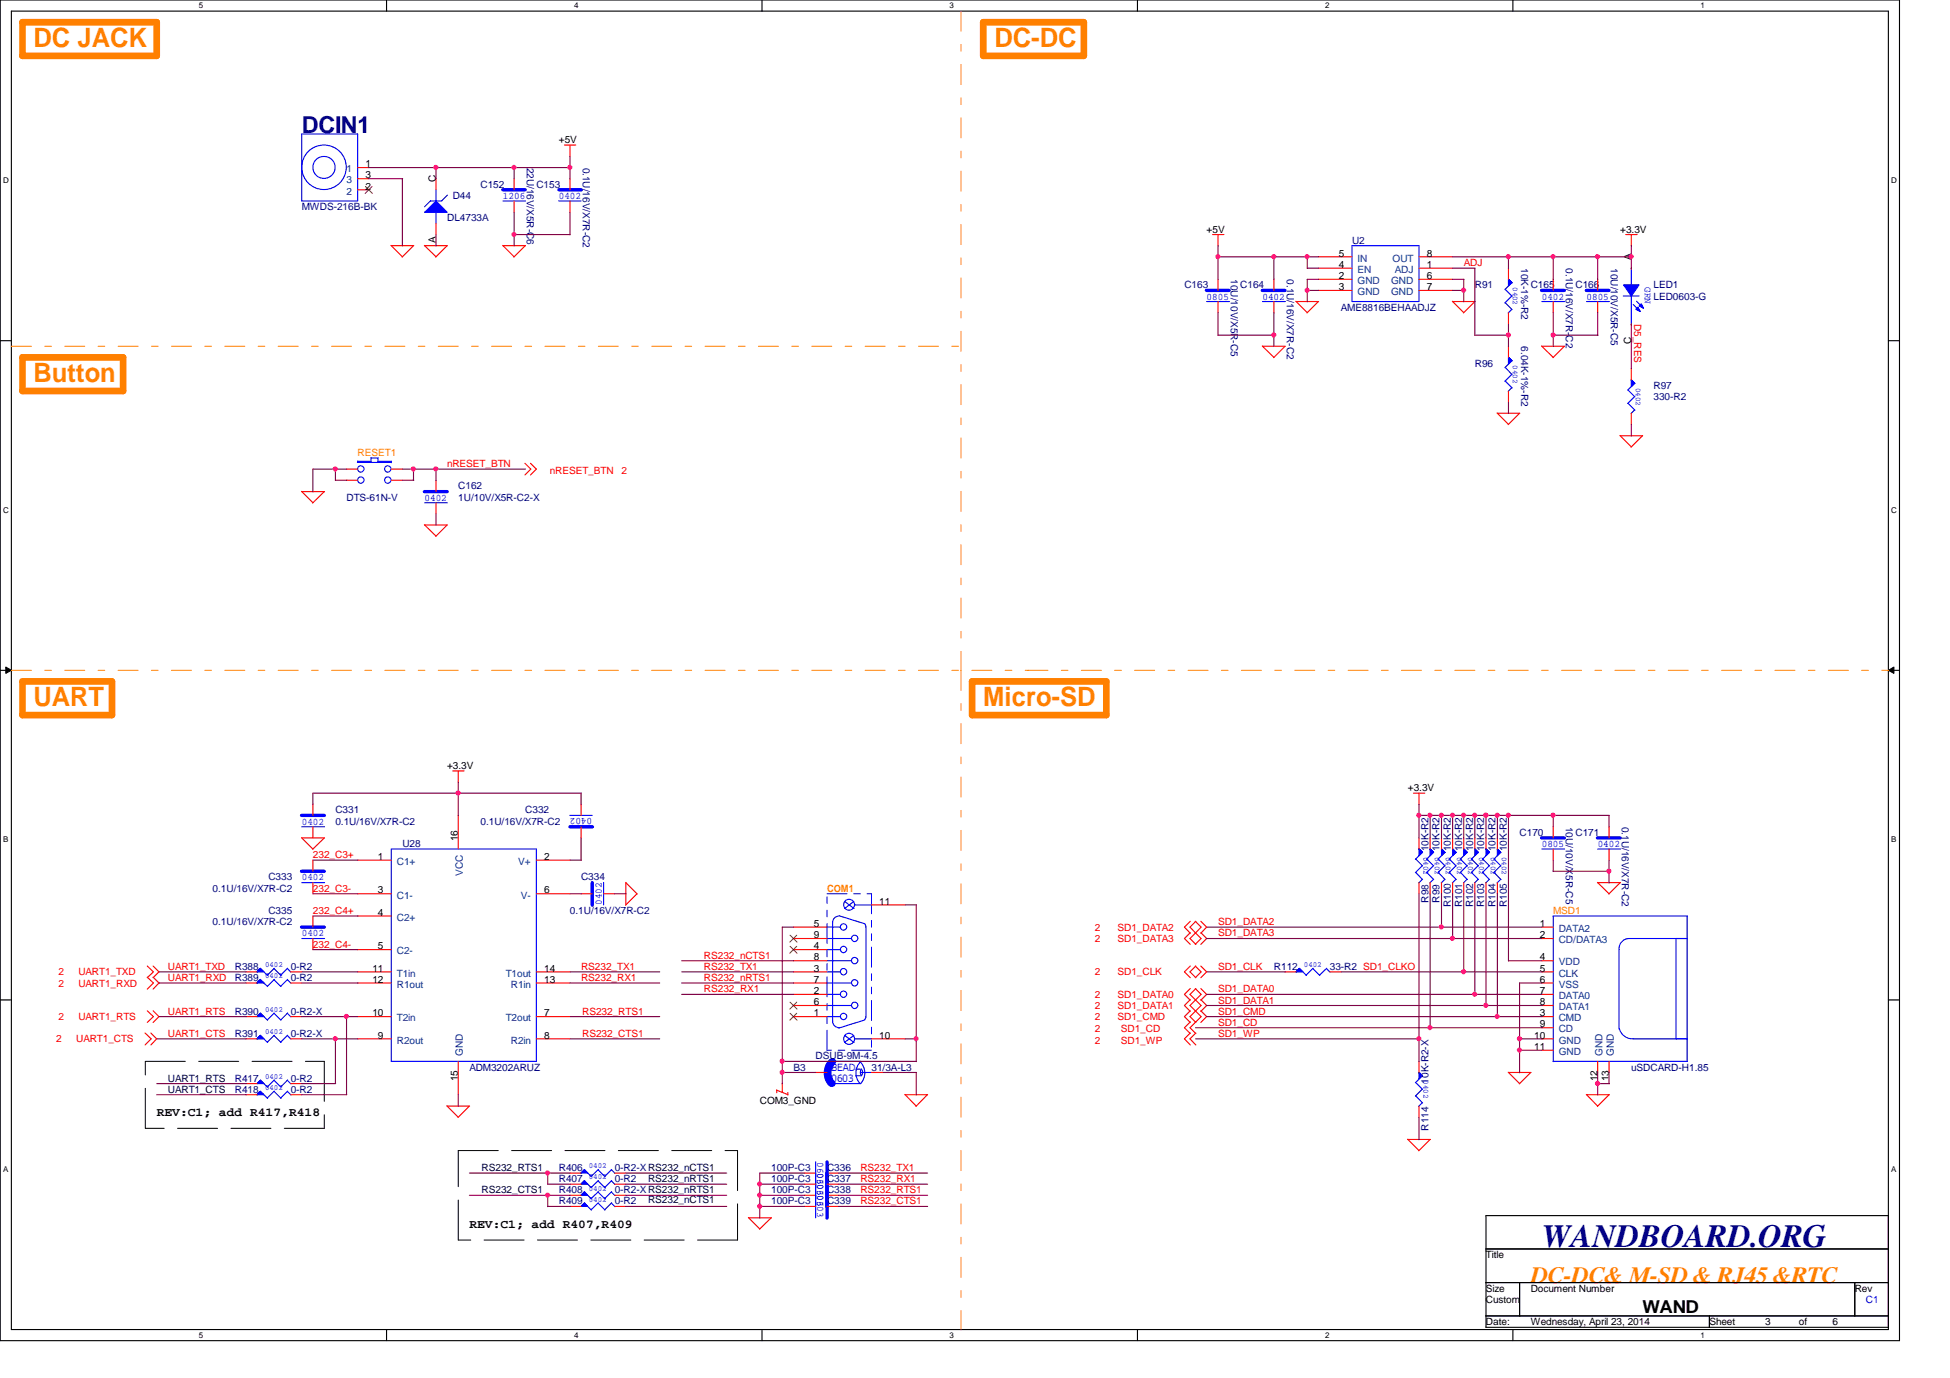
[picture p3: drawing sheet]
<svg xmlns="http://www.w3.org/2000/svg" width="297mm" height="210mm" viewBox="0 0 297 210" stroke-linecap="round" stroke-linejoin="round" font-family="sans-serif">
<path d="M0 0h289.3v204.2h-289.3zM1.7 1.7h286v200.8h-286z" fill="none" stroke="#000" stroke-width=".17"/>
<g fill="#fff">
<path d="M30.3 .2h.6v1.3h-.6z"/>
<path d="M30.3 202.7h.6v1.3h-.6z"/>
</g>
<path d="M58.9 0v1.7M58.9 202.5v1.7" fill="none" stroke="#000" stroke-width=".17"/>
<g fill="#fff">
<path d="M87.5 .2h.6v1.3h-.6z"/>
<path d="M87.5 202.7h.6v1.3h-.6z"/>
</g>
<path d="M116.1 0v1.7M116.1 202.5v1.7" fill="none" stroke="#000" stroke-width=".17"/>
<g fill="#fff">
<path d="M144.6 .2h.7v1.3h-.7z"/>
<path d="M144.6 202.7h.7v1.3h-.7z"/>
</g>
<path d="M173.3 0v1.7M173.3 202.5v1.7" fill="none" stroke="#000" stroke-width=".17"/>
<g fill="#fff">
<path d="M201.8 .2h.7v1.3h-.7z"/>
<path d="M201.8 202.7h.7v1.3h-.7z"/>
</g>
<path d="M230.5 0v1.7M230.5 202.5v1.7" fill="none" stroke="#000" stroke-width=".17"/>
<g fill="#fff">
<path d="M259 .2h.7v1.3h-.7z"/>
<path d="M259 202.7h.7v1.3h-.7z"/>
<path d="M.5 26.8h.8v1.4h-.8z"/>
<path d="M288.1 26.8h.8v1.4h-.8z"/>
<path d="M.5 77h.8v1.4h-.8z"/>
<path d="M288.1 77h.8v1.4h-.8z"/>
</g>
<path d="M0 51.9h1.7M287.7 51.9h1.6" fill="none" stroke="#000" stroke-width=".17"/>
<g fill="#fff">
<path d="M.5 127.2h.7v1.4h-.7z"/>
<path d="M288.1 127.2h.7v1.4h-.7z"/>
</g>
<path d="M0 102.1h1.7M287.7 102.1h1.6" fill="none" stroke="#000" stroke-width=".17"/>
<path d="M.9 101.6l.8 .5-.8 .5zM287.7 102.1l.8-.5v1z" fill="#000"/>
<path d="M.9 101.6l.8 .5-.8 .5zM287.7 102.1l.8-.5v1z" fill="none" stroke="#000" stroke-width=".15"/>
<g fill="#fff">
<path d="M.5 177.4h.7v1.4h-.7z"/>
<path d="M288.1 177.4h.7v1.4h-.7z"/>
</g>
<path d="M0 152.3h1.7M287.7 152.3h1.6M226.4 185.2h61.3v17h-61.3zM226.4 190.2h61.3M226.4 195.4h61.3M231.5 195.4v5M282.5 195.4v5M226.4 200.4h61.3M260.4 200.4v1.8" fill="none" stroke="#000" stroke-width=".17"/>
<path d="M146.4 1.7v100.5M1.7 52.7h144.7M1.7 102.1h154.9M146.4 102.1v100.5M156.6 102.1h131.1" fill="none" stroke="#ff8000" stroke-width=".15" stroke-dasharray="3 2 1 2"/>
<path d="M3.4 3.4h20.5v5.1h-20.5zM149.8 3.4h15.3v5.1h-15.3zM3.4 54.4h15.4v5.2h-15.4zM3.4 103.8h13.7v5.1h-13.7zM148.1 103.8h20.4v5.1h-20.4z" fill="none" stroke="#ff8000" stroke-width="1"/>
<path d="M22.1 161.7h27.3M22.1 171.9v-10.2M49.4 161.7v10.2M49.4 171.9h-27.3M69.8 175.3h42.5M112.3 175.3v13.6M69.8 188.9v-13.6M112.3 188.9h-42.5" fill="none" stroke="#000" stroke-width=".15" stroke-dasharray="6.1 2"/>
<g fill="none" stroke="#f00" stroke-width=".17">
<path d="M59.6 37.4l1.7 1.7M59.6 37.4h3.4M63 37.4l-1.7 1.8M64.6 37.4l1.8 1.7M64.7 37.4h3.5M68.1 37.4l-1.7 1.8M76.6 37.4l1.7 1.7M76.6 37.4h3.4M80 37.4l-1.7 1.8M86 22.1h1.7M86.8 22.1v1.8M184.7 35.7h1.7"/>
<path d="M185.5 35.7v1.8M247.6 35.7h1.8M248.5 35.7v1.8M192.3 52.7l1.8 1.7M192.3 52.7h3.5M195.7 52.7l-1.7 1.8M197.4 45.9l1.7 1.7M197.4 45.9h3.5M200.8 45.9l-1.7 1.8M221.2 45.9l1.8 1.7M221.3 45.9h3.4M224.7 45.9l-1.8 1.8"/>
<path d="M234.8 52.7l1.8 1.7M234.9 52.7h3.4M238.3 52.7l-1.7 1.8M45.9 74.8l1.8 1.8M46 74.9h3.4M49.4 74.9l-1.8 1.7M64.6 79.9l1.8 1.8M64.7 80h3.5M68.1 80l-1.7 1.7M80 70.6l.9 .9-.9 .8M80.8 70.6l.9 .9-.9 .8M228 62.9l1.8 1.7"/>
<path d="M228.1 62.9h3.4M231.5 62.9l-1.8 1.8M246.8 66.3l1.7 1.8M246.8 66.4h3.4M250.2 66.4l-1.7 1.7M69 117.4h1.7M69.8 117.4v1.8M45.9 127.6l1.8 1.7M46 127.6h3.4M47.7 131v1.7M47.7 134.5v1.6M49.4 127.6l-1.8 1.8"/>
<path d="M95.3 134.4v3.4M95.3 134.5l1.8 1.7M97 136.1l-1.7 1.8M215.3 120.8h1.7M216.2 120.8v1.8M243.3 134.4l1.8 1.7M243.4 134.5h3.4M246.8 134.5l-1.7 1.7M22.1 157.4l.9 .8-.9 1M22.4 148.8l1 .9-1 1M22.4 147.2l1 .8-1 .9M22.4 154l1 .9-1 .8"/>
<path d="M23 157.4l.9 .8-.9 1M23.3 148.8l.9 .9-.9 1M23.3 147.2l.9 .8-.9 .9M23.3 154l.9 .9-.9 .8M181.3 157.4l-.9 .8 .9 1M181.3 147.2l-.9 .8 .9 .9M181.3 150.6l-.9 .9 .9 .9M181.3 154l-.9 .9 .9 .8M181.3 152.3l-.9 .9 .9 .9M181.3 155.7l-.9 .8 .9 .9M181.3 142.1l-.9 .9 .9 .8M181.3 140.3l-.9 .9 .9 1"/>
<path d="M182.1 147.2l.9 .8-.9 .9M182.1 150.6l.9 .9-1.7 1.7 1.7 1.7-1.7 1.6 .9 .9M182.1 142.1l.9 .9-.9 .8M182.1 140.3l.9 .9-.9 1M182.2 157.4l-.9 .8 .9 1M182.2 147.2l-.9 .8 .9 .9M182.2 150.6l-.9 .9 1.7 1.7-1.7 1.7 .9 .8M182.2 142.1l-.9 .9 .9 .8M182.2 140.3l-.9 .9 .9 1M182.9 154l.9 .9-.9 .8M182.9 147.2l.9 .8-.9 .9M182.9 150.6l.9 .9-.9 .9"/>
<path d="M182.9 152.3l.9 .9-.9 .9M182.9 142.1l.9 .9-.9 .8M182.9 140.3l.9 .9-.9 1M68.1 168.4l1.7 1.8M68.1 168.5h3.4M71.5 168.5l-1.7 1.7M118.3 166.1v.4M119.1 166.4l.9 .4M119.2 165v1.4l-.9-.4M120 166.4v.4M137.8 166.7l1.8 1.8M137.9 166.8h3.4"/>
<path d="M141.3 166.8l-1.8 1.7M214.4 173.5l1.8 1.8M214.5 173.6h3.4M217.8 173.6l-1.7 1.7M229.7 163.3l1.8 1.8M229.8 163.4h3.4M233.2 163.4l-1.8 1.7M241.6 166.7l1.8 1.8M241.7 166.8h3.4M245.1 166.8l-1.8 1.7M114 185.5l1.7 1.7M114 185.5h3.5"/>
<path d="M117.5 185.5l-1.8 1.7M122.6 182.1h1.6M126 182.1h1.7"/>
</g>
<path d="M46 134.5h3.4M197.9 147.5l1.1 1.1M200 147.5l1 1.1M200 147.5l-1 1M202.1 147.5l.5 .6M202.1 147.5l-1.1 1M124.2 180.3v3.5" fill="none" stroke="#00f" stroke-width=".17"/>
<path d="M45.9 132.7h3.5M126 180.4v3.4" fill="none" stroke="#00f" stroke-width=".51"/>
<path d="M197.4 148l.5-.5 .6 .5h-1.1l.5-.5z" fill-rule="evenodd" fill="#00f"/>
<path d="M234.9 129.3h3.4M197.4 148l.5-.5 .6 .5h-1.1l.5-.5zM198 147.5l-.6 .5M89 179.9l1.1 1M91.1 179.9l1.1 1M91.1 179.8l-1.1 1.1M93.1 179.9l.6 .5M93.2 179.8l-1.1 1.1" fill="none" stroke="#00f" stroke-width=".17"/>
<path d="M236.6 125.9v1.7M236.6 129.3v1.7M195.7 148h1.7M202.6 148h1.7" fill="none" stroke="#f00" stroke-width=".17"/>
<path d="M234.8 127.6h3.5" fill="none" stroke="#00f" stroke-width=".51"/>
<path d="M88.5 180.4l.5-.5 .5 .5h-1l.5-.5z" fill-rule="evenodd" fill="#00f"/>
<path d="M234.9 45.9h3.4M86.8 124.2h3.4M89.1 179.8l-.6 .6M124.2 177v3.4M88.5 180.4l.5-.5 .5 .5h-1l.5-.5z" fill="none" stroke="#00f" stroke-width=".17"/>
<path d="M236.6 42.5v1.7M236.6 45.9v1.7M88.5 122.5v1.7M88.5 125.9v1.7M122.6 178.7h1.6M126 178.7h1.7M86.8 180.4h1.7M93.6 180.4h1.7" fill="none" stroke="#f00" stroke-width=".17"/>
<path d="M234.8 44.2h3.5M86.8 125.9h3.5M126 177v3.4" fill="none" stroke="#00f" stroke-width=".51"/>
<path d="M66.4 30.6l1.7 1.7h-3.4z" fill="#00f"/>
<path d="M65.6 30.6h1.7M65.6 30.6l-.9 .9M66.4 30.6l1.7 1.7h-3.4zM66.4 28.9v1.7M66.4 32.3v1.7M68.2 29.7l-.9 .9M225.8 130.9l1.1 1M225.8 132.9l1.1 1.1M226.9 129.8l-1.1 1.1M226.9 131.9l-1.1 1M226.9 133.9l-.6 .6" fill="none" stroke="#00f" stroke-width=".17"/>
<path d="M66.4 27.2v1.7M66.4 34v1.7" fill="none" stroke="#f00" stroke-width=".17"/>
<path d="M226.4 129.3l.5 .5-.5 .5v-1l.5 .5z" fill-rule="evenodd" fill="#00f"/>
<path d="M224.2 130.9l1 1M224.2 132.9l1 1.1M225.2 129.8l-1.1 1.1M225.2 131.9l-1.1 1M225.2 133.9l-.6 .6M226.4 129.3l.5 .5-.5 .5v-1l.5 .5zM226.4 129.3l.5 .6" fill="none" stroke="#00f" stroke-width=".17"/>
<path d="M226.4 127.6v1.7M226.4 134.5v1.6" fill="none" stroke="#f00" stroke-width=".17"/>
<path d="M224.7 129.3l.5 .5-.5 .5v-1l.5 .5z" fill-rule="evenodd" fill="#00f"/>
<path d="M217.3 130.9l1.1 1M217.3 132.9l1.1 1.1M218.4 129.8l-1.1 1.1M218.4 131.9l-1.1 1M218.4 133.9l-.6 .6M224.7 129.3l.5 .5-.5 .5v-1l.5 .5zM224.7 129.3l.5 .6" fill="none" stroke="#00f" stroke-width=".17"/>
<path d="M224.7 127.6v1.7M224.7 134.5v1.6" fill="none" stroke="#f00" stroke-width=".17"/>
<path d="M217.8 129.3l.6 .5-.6 .5v-1l.6 .5z" fill-rule="evenodd" fill="#00f"/>
<path d="M248.5 40.9v8.5M217.8 129.3l.6 .5-.6 .5v-1l.6 .5zM217.8 129.3l.6 .6" fill="none" stroke="#00f" stroke-width=".17"/>
<path d="M217.8 127.6v1.7M217.8 134.5v1.6" fill="none" stroke="#f00" stroke-width=".17"/>
<path d="M249.5 46.8l.3 .7-.6-.4z" fill-rule="evenodd" fill="#00f"/>
<path d="M249.3 45.9l1.1 1M249.5 46.8l.3 .7-.6-.4z" fill="none" stroke="#00f" stroke-width=".17"/>
<path d="M250 46.3l.4 .6-.7-.3z" fill-rule="evenodd" fill="#00f"/>
<path d="M250 46.3l.4 .6-.7-.3z" fill="none" stroke="#00f" stroke-width=".17"/>
<path d="M247.3 43.4h2.4l-1.2 1.7z" fill-rule="evenodd" fill="#00f"/>
<path d="M247.3 45.1h2.4M247.3 43.4h2.4l-1.2 1.7zM248.8 46.4l1 1.1M64.7 76.6h3.5M39.7 164.5l1.1 1.1M41.7 164.5l1.1 1.1M41.8 164.5l-1.1 1.1M43.8 164.5l.5 .6M43.8 164.5l-1 1.1" fill="none" stroke="#00f" stroke-width=".17"/>
<path d="M248.5 49.4h.1M248.5 40.9h.1M66.4 73.2v1.7M66.4 76.6v1.7" fill="none" stroke="#f00" stroke-width=".17"/>
<path d="M64.6 74.9h3.5" fill="none" stroke="#00f" stroke-width=".51"/>
<path d="M39.2 165.1l.5-.6 .5 .6h-1l.5-.6z" fill-rule="evenodd" fill="#00f"/>
<path d="M192.3 45.9h3.5M39.7 149.2l1.1 1.1M41.7 149.2l1.1 1.1M41.8 149.2l-1.1 1M43.8 149.2l.5 .6M43.8 149.2l-1 1M39.2 165.1l.5-.6 .5 .6h-1l.5-.6zM39.7 164.5l-.5 .6" fill="none" stroke="#00f" stroke-width=".17"/>
<path d="M194.1 42.5v1.7M194.1 45.9v1.7M37.5 165.1h1.7M44.3 165.1h1.7" fill="none" stroke="#f00" stroke-width=".17"/>
<path d="M192.3 44.2h3.4" fill="none" stroke="#00f" stroke-width=".51"/>
<path d="M39.2 149.7l.5-.5 .5 .5h-1l.5-.5z" fill-rule="evenodd" fill="#00f"/>
<path d="M46 125.9h3.4M219.1 130.9l1 1M219.1 132.9l1 1.1M220.1 129.8l-1.1 1.1M220.1 131.9l-1.1 1M220.1 133.9l-.6 .6M39.2 149.7l.5-.5 .5 .5h-1l.5-.5zM39.7 149.2l-.5 .5" fill="none" stroke="#00f" stroke-width=".17"/>
<path d="M47.7 122.5v1.7M47.7 125.9v1.7M37.5 149.7h1.7M44.3 149.7h1.7" fill="none" stroke="#f00" stroke-width=".17"/>
<path d="M45.9 124.2h3.5" fill="none" stroke="#00f" stroke-width=".51"/>
<path d="M219.6 129.3l.5 .5-.5 .5v-1l.5 .5z" fill-rule="evenodd" fill="#00f"/>
<g fill="none" stroke="#00f" stroke-width=".17">
<path d="M91.9 134.4v3.4M219.6 129.3l.5 .5-.5 .5v-1l.5 .5zM219.6 129.3l.5 .6M39.7 166.2l1.1 1.1M41.7 166.2l1.1 1.1M41.8 166.2l-1.1 1.1M43.8 166.2l.5 .6M43.8 166.2l-1 1.1M126.7 161.7h4.4M130.3 163.9h.8M130.3 162.9h.8M131 161.7a2.41 2.41 0 0 1 .1 3.4h-4.4"/>
<path d="M131.1 163.4h1.7M131.1 161.7a2.41 2.41 0 0 0-.1 3.4M131.2 162.9l.2 .5-.2 .5-.1-.5z"/>
</g>
<path d="M88.5 136.1h1.7M91.9 136.1h1.7M219.6 127.6v1.7M219.6 134.5v1.6M124.2 163.4h1.8M132.8 163.4h1.7" fill="none" stroke="#f00" stroke-width=".17"/>
<path d="M90.2 134.5v3.4" fill="none" stroke="#00f" stroke-width=".51"/>
<path d="M126.7 161.7a2.41 2.41 0 0 0-.1 3.4M126.9 161.7a2.41 2.41 0 0 0-.1 3.4" fill="none" stroke="#00f" stroke-width="1"/>
<path d="M39.2 166.8l.5-.6 .5 .6h-1l.5-.6z" fill-rule="evenodd" fill="#00f"/>
<path d="M205.9 37.4h10.3v8.5h-10.3zM39.2 166.8l.5-.6 .5 .6h-1l.5-.6zM39.7 166.2l-.5 .6M89 178.2l1.1 1M91.1 178.2l1.1 1M91.1 178.1l-1.1 1.1M93.1 178.2l.6 .5M93.2 178.1l-1.1 1.1" fill="none" stroke="#00f" stroke-width=".17"/>
<path d="M200.8 39.1h5.1M216.2 39.1h5.1M200.8 40.9h5.1M200.8 42.5h5.1M200.8 44.2h5.1M216.2 40.9h5.1M216.2 42.5h5.1M216.2 44.2h5.1M37.5 166.8h1.7M44.3 166.8h1.7" fill="none" stroke="#f00" stroke-width=".17"/>
<path d="M88.5 178.7l.5-.5 .5 .5h-1l.5-.5z" fill-rule="evenodd" fill="#00f"/>
<path d="M85.1 30.6h3.4M215.6 130.9l1.1 1M215.6 132.9l1.1 1.1M216.7 129.8l-1.1 1.1M216.7 131.9l-1.1 1M216.7 133.9l-.6 .6M88.5 178.7l.5-.5 .5 .5h-1l.5-.5zM89.1 178.1l-.6 .6M124.2 178.6v3.5" fill="none" stroke="#00f" stroke-width=".17"/>
<path d="M86.8 27.2v1.7M86.8 30.6v1.7M86.8 178.7h1.7M93.6 178.7h1.7M122.6 180.4h1.6M126 180.4h1.7" fill="none" stroke="#f00" stroke-width=".17"/>
<path d="M85.1 28.9h3.5M126 178.7v3.4" fill="none" stroke="#00f" stroke-width=".51"/>
<path d="M216.2 129.3l.5 .5-.5 .5v-1l.5 .5z" fill-rule="evenodd" fill="#00f"/>
<path d="M216.2 129.3l.5 .5-.5 .5v-1l.5 .5zM216.2 129.3l.5 .6M39.7 147.5l1.1 1.1M41.7 147.5l1.1 1.1M41.8 147.5l-1.1 1M43.8 147.5l.5 .6M43.8 147.5l-1 1M46 143h3.4" fill="none" stroke="#00f" stroke-width=".17"/>
<path d="M47.7 139.5v1.7M216.2 127.6v1.7M216.2 134.5v1.6M47.7 143v1.7" fill="none" stroke="#f00" stroke-width=".17"/>
<path d="M45.9 141.2h3.5" fill="none" stroke="#00f" stroke-width=".51"/>
<path d="M39.2 148l.5-.5 .5 .5h-1l.5-.5z" fill-rule="evenodd" fill="#00f"/>
<path d="M229.3 44.1l1 1M229.3 46.1l1 1.1M230.3 43.1l-1.1 1M230.3 45.1l-1.1 1M230.3 47.1l-.6 .6M59.6 129.3h22.1v32.4h-22.1zM39.2 148l.5-.5 .5 .5h-1l.5-.5zM39.7 147.5l-.5 .5" fill="none" stroke="#00f" stroke-width=".17"/>
<g fill="none" stroke="#f00" stroke-width=".17">
<path d="M54.5 131h5.1M54.5 136.1h5.1M54.5 139.5h5.1M69.8 124.2v5.1M81.7 131h5.1M81.7 136.1h5.1M37.5 148h1.7M44.3 148h1.7M54.5 148h5.1M54.5 154.9h5.1M54.5 144.7h5.1M54.5 149.7h5.1"/>
<path d="M54.5 158.2h5.1M81.7 148h5.1M81.7 154.9h5.1M81.7 149.7h5.1M81.7 158.2h5.1M69.8 161.7v5.1"/>
</g>
<path d="M229.8 42.5l.5 .6-.5 .5v-1.1l.5 .6z" fill-rule="evenodd" fill="#00f"/>
<g fill="none" stroke="#00f" stroke-width=".17">
<path d="M229.8 42.5l.5 .6-.5 .5v-1.1l.5 .6zM229.8 42.5l.5 .6M127.8 139.5l3.9 1.2M127.8 139.5a.98 .98 0 0 0-1 1v15.1M128.7 137.3l1.4 1.1M130 137.3l-1.4 1.1M130.2 137.8h2.6M125.9 143h3.8M125.9 146.3h3.8M125.9 149.7h3.8M125.9 153.2h3.8M126 141.2h2.1"/>
<path d="M126 144.7h2.1M126 148h2.1M126 151.5h2.1M126 154.9h2.1M126.8 155.5a1 1 0 0 0 1 1M128.7 157.7l1.4 1.1M130 157.7l-1.4 1.1M130.2 158.2h2.6M131.7 140.7l.2 .5M131.7 155.4l-3.9 1.2M131.9 141.2v13.7l-.2 .4M215.6 164.9l1.1 1"/>
<path d="M215.6 166.9l1.1 1.1M216.7 163.9l-1.1 1M216.7 165.9l-1.1 1.1M216.7 168l-.6 .5"/>
<circle cx="129.3" cy="137.8" r=".83"/>
<circle cx="128.5" cy="154.8" r=".49"/>
<circle cx="128.5" cy="144.6" r=".49"/>
<circle cx="128.5" cy="148" r=".49"/>
<circle cx="128.5" cy="151.4" r=".49"/>
<circle cx="128.5" cy="141.2" r=".49"/>
<circle cx="129.3" cy="158.2" r=".84"/>
<circle cx="130.2" cy="149.7" r=".49"/>
<circle cx="130.2" cy="142.9" r=".49"/>
<circle cx="130.2" cy="146.3" r=".49"/>
<circle cx="130.2" cy="153.1" r=".49"/>
</g>
<g fill="none" stroke="#f00" stroke-width=".17">
<path d="M229.8 40.9v1.6M229.8 47.6v1.8M132.8 137.8h5.1M120.9 141.2h5.1M120.9 143h5.1M120.9 144.7h5.1M120.9 146.3h5.1M120.9 148h5.1M120.9 149.7h5.1M120.9 151.5h5.1M120.9 153.2h5.1M120.9 154.9h5.1"/>
<path d="M132.8 158.2h5.1"/>
</g>
<path d="M126 136.1h6.8M132.8 136.1v23.9M126 160v-23.9M132.8 160h-6.8" fill="none" stroke="#00f" stroke-width=".15" stroke-dasharray="3 1 1 1 1 1"/>
<path d="M120.4 142.5l1 1M120.4 144.1l1 1.1M120.4 152.7l1 1M120.4 154.3l1 1.1M121.4 142.5l-1.1 1M121.4 144.1l-1.1 1.1M121.4 152.7l-1.1 1M121.4 154.3l-1.1 1.1" fill="none" stroke="#804000" stroke-width=".15"/>
<path d="M216.2 163.4l.5 .5-.5 .5v-1l.5 .5z" fill-rule="evenodd" fill="#00f"/>
<path d="M39.7 154.3l1.1 1.1M41.7 154.3l1.1 1.1M41.8 154.3l-1.1 1.1M43.8 154.3l.5 .6M43.8 154.3l-1 1.1M216.2 163.4l.5 .5-.5 .5v-1l.5 .5zM216.2 163.4l.5 .5" fill="none" stroke="#00f" stroke-width=".17"/>
<path d="M216.2 161.7v1.7M216.2 168.5v1.7" fill="none" stroke="#f00" stroke-width=".17"/>
<path d="M39.2 154.9l.5-.6 .5 .6h-1l.5-.6z" fill-rule="evenodd" fill="#00f"/>
<g fill="none" stroke="#00f" stroke-width=".17">
<path d="M76.6 30.6h3.4M241.7 45.9h3.4M248 59.4l1 1.1M249 58.4l-1.1 1M54.4 70.4h5.2M54.5 70.2v.2M54.5 70.3h2.1M56.5 69.7v.6M56.5 69.8h1.1M57.6 70.3h2M57.6 69.8v.5M59.6 70.3v.2"/>
<path d="M248 61.4l1 1.1M249 60.4l-1.1 1.1M249 62.4l-.5 .6M243.4 129.3h3.4M39.2 154.9l.5-.6 .5 .6h-1l.5-.6zM39.7 154.3l-.5 .6"/>
<circle cx="55" cy="73.1" r=".49"/>
<circle cx="55" cy="71.4" r=".49"/>
<circle cx="59.1" cy="71.4" r=".49"/>
<circle cx="59.1" cy="73.1" r=".49"/>
</g>
<path d="M78.3 27.2v1.7M78.3 30.6v1.7M243.4 42.5v1.7M243.4 45.9v1.7M52.8 71.5h1.7M52.8 73.2h1.7M59.6 71.5h1.7M59.6 73.2h1.7M245.1 125.9v1.7M245.1 129.3v1.7M37.5 154.9h1.7M44.3 154.9h1.7" fill="none" stroke="#f00" stroke-width=".17"/>
<path d="M76.6 28.9h3.4M241.6 44.2h3.5M243.3 127.6h3.5" fill="none" stroke="#00f" stroke-width=".51"/>
<path d="M248.5 57.9l.5 .5-.5 .5v-1l.5 .5z" fill-rule="evenodd" fill="#00f"/>
<path d="M248.5 57.9l.5 .5-.5 .5v-1l.5 .5zM248.5 57.9l.5 .5M89 181.6l1.1 1M91.1 181.6l1.1 1M91.1 181.5l-1.1 1.1M93.1 181.6l.6 .5M93.2 181.5l-1.1 1.1" fill="none" stroke="#00f" stroke-width=".17"/>
<path d="M248.5 56.1v1.8M248.5 62.9v1.7" fill="none" stroke="#f00" stroke-width=".17"/>
<path d="M88.5 182.1l.5-.5 .5 .5h-1l.5-.5z" fill-rule="evenodd" fill="#00f"/>
<path d="M39.7 157.7l1.1 1.1M41.7 157.7l1.1 1.1M41.8 157.7l-1.1 1M43.8 157.7l.5 .6M43.8 157.7l-1 1M88.5 182.1l.5-.5 .5 .5h-1l.5-.5zM89.1 181.5l-.6 .6" fill="none" stroke="#00f" stroke-width=".17"/>
<path d="M86.8 182.1h1.7M93.6 182.1h1.7" fill="none" stroke="#f00" stroke-width=".17"/>
<path d="M39.2 158.2l.5-.5 .5 .5h-1l.5-.5z" fill-rule="evenodd" fill="#00f"/>
<path d="M220.8 130.9l1 1M220.8 132.9l1 1.1M221.8 129.8l-1.1 1.1M221.8 131.9l-1.1 1M221.8 133.9l-.6 .6M39.2 158.2l.5-.5 .5 .5h-1l.5-.5zM39.7 157.7l-.5 .5" fill="none" stroke="#00f" stroke-width=".17"/>
<path d="M37.5 158.2h1.7M44.3 158.2h1.7" fill="none" stroke="#f00" stroke-width=".17"/>
<path d="M221.3 129.3l.5 .5-.5 .5v-1l.5 .5z" fill-rule="evenodd" fill="#00f"/>
<path d="M221.3 129.3l.5 .5-.5 .5v-1l.5 .5zM221.3 129.3l.5 .6M222.5 130.9l1 1M222.5 132.9l1 1.1M223.5 129.8l-1.1 1.1M223.5 131.9l-1.1 1M223.5 133.9l-.6 .6" fill="none" stroke="#00f" stroke-width=".17"/>
<path d="M221.3 127.6v1.7M221.3 134.5v1.6" fill="none" stroke="#f00" stroke-width=".17"/>
<path d="M223 129.3l.5 .5-.5 .5v-1l.5 .5z" fill-rule="evenodd" fill="#00f"/>
<path d="M223 129.3l.5 .5-.5 .5v-1l.5 .5zM223 129.3l.5 .6M227.6 130.9l1 1M227.6 132.9l1 1.1M228.6 129.8l-1.1 1.1M228.6 131.9l-1.1 1M228.6 133.9l-.6 .6" fill="none" stroke="#00f" stroke-width=".17"/>
<path d="M223 127.6v1.7M223 134.5v1.6" fill="none" stroke="#f00" stroke-width=".17"/>
<path d="M228.1 129.3l.5 .5-.5 .5v-1l.5 .5z" fill-rule="evenodd" fill="#00f"/>
<g fill="none" stroke="#00f" stroke-width=".17">
<path d="M46 20.4h8.5v10.2h-8.5zM229.3 56l1 1.1M229.3 58l1 1.1M230.3 54.9l-1.1 1.1M230.3 57l-1.1 1.1M230.3 59.1l-.6 .5M228.1 129.3l.5 .5-.5 .5v-1l.5 .5zM228.1 129.3l.5 .6"/>
<circle cx="49.4" cy="25.5" r="3.4"/>
<circle cx="49.4" cy="25.5" r="1.69"/>
</g>
<path d="M54.5 28.9h1.7M54.5 27.2h1.7M54.5 25.5h1.7M228.1 127.6v1.7M228.1 134.5v1.6" fill="none" stroke="#f00" stroke-width=".17"/>
<path d="M55.7 28.4l1 1.1M56.7 28.4l-1.1 1.1" fill="none" stroke="#804000" stroke-width=".15"/>
<path d="M229.8 54.4l.5 .5-.5 .6v-1.1l.5 .5z" fill-rule="evenodd" fill="#00f"/>
<path d="M183.8 45.9h3.5M229.8 54.4l.5 .5-.5 .6v-1.1l.5 .5zM229.8 54.4l.5 .6M89 183.3l1.1 1M91.1 183.3l1.1 1M91.1 183.2l-1.1 1.1M93.1 183.3l.6 .5M93.2 183.2l-1.1 1.1" fill="none" stroke="#00f" stroke-width=".17"/>
<path d="M185.5 42.5v1.7M185.5 45.9v1.7M229.8 52.7v1.7M229.8 59.6v1.7" fill="none" stroke="#f00" stroke-width=".17"/>
<path d="M183.8 44.2h3.4" fill="none" stroke="#00f" stroke-width=".51"/>
<path d="M88.5 183.8l.5-.5 .5 .5h-1l.5-.5z" fill-rule="evenodd" fill="#00f"/>
<path d="M257 139.5v22.2M257 139.5h-20.4v22.2M246.7 156.7a1.95 1.95 0 0 0 2.1 1.5M248.8 158.2h8.2M255.3 143v15.2M257 143h-8.5a1.57 1.57 0 0 0-1.9 1.7v12.1M236.6 161.7h20.4M88.5 183.8l.5-.5 .5 .5h-1l.5-.5zM89.1 183.2l-.6 .6M124.2 182v3.5" fill="none" stroke="#00f" stroke-width=".17"/>
<g fill="none" stroke="#f00" stroke-width=".17">
<path d="M234.9 146.3h1.7M234.9 143h1.7M234.9 156.5h1.7M234.9 149.7h1.7M234.9 148h1.7M234.9 153.2h1.7M234.9 151.5h1.7M234.9 154.9h1.7M234.9 141.2h1.7M234.9 158.2h1.7M234.9 160h1.7M243.4 161.7v1.7"/>
<path d="M245.1 161.7v1.7M86.8 183.8h1.7M93.6 183.8h1.7M122.6 183.8h1.6M126 183.8h1.7"/>
</g>
<path d="M126 182.1v3.4" fill="none" stroke="#00f" stroke-width=".51"/>
<g fill="none" stroke="#800040" stroke-width=".17">
<path d="M56.2 25.5h30.7M56.2 27.2h5.1M61.3 27.2v10.3M66.4 25.5v1.7M66.4 35.7v1.8M78.3 35.7h8.6M78.3 25.5v1.8M78.3 32.3v5.2M86.8 23.8v3.5M86.8 32.3v3.5M185.5 39.1h15.4M185.5 37.4v5.2"/>
<path d="M194.1 39.1v3.5M199.1 39.1v1.8M221.3 39.1h27.2M229.8 39.1v1.8M236.6 39.1v3.5M243.4 39.1v3.5M248.5 37.4v3.5M185.5 47.6v3.5M185.5 51.1h8.6M194.1 47.6v5.2M199.1 40.9h1.8M199.1 44.2h1.8"/>
<path d="M200.9 42.5h-1.8v3.5M221.3 40.9h3.4M221.3 44.2h1.7M221.3 42.5h1.7M223 42.5v3.5M224.7 51.1h5.1M224.7 40.9v10.2M229.8 49.4v3.4M236.6 51.1h6.8M236.6 47.6v5.2M243.4 47.6v3.5M248.5 49.4v6.8"/>
<path d="M51.1 71.5v1.7M51.1 73.2h1.7M52.8 71.5h-5.1v3.4M61.3 71.5h18.7M61.3 73.2h1.7M63 71.5v1.7M66.4 71.5v1.7M66.4 78.3v1.7M229.8 61.3v1.7M248.5 64.6v1.8M69.8 119.1v5.1M47.7 131h6.8"/>
<path d="M47.7 136.1h6.8M47.7 139.5h6.8M86.8 131h1.8M86.8 136.1h1.8M88.5 120.8v1.8M88.5 127.6v3.5M88.6 120.8h-40.9v1.8M93.6 136.1h1.8M137.9 137.8h1.7M139.6 137.8v23.9M216.2 124.2h28.9M216.2 122.5v5.2"/>
<path d="M216.2 136.1v25.6M217.8 124.2v3.5M217.8 136.1v20.5M219.6 124.2v3.5M219.6 136.1v5.2M221.3 124.2v3.5M221.3 136.1v6.9M223 124.2v3.5M223 136.1v12M224.7 124.2v3.5M224.7 136.1v15.4M226.4 124.2v3.5"/>
<path d="M226.4 136.1v17.1M228.1 124.2v3.5M228.1 136.1v18.8M229.8 124.2v22.2M236.6 124.2v1.8M236.6 131v1.8M236.6 132.7h8.5M245.1 124.2v1.8M245.1 131v3.5M23.9 158.2h13.6M24.2 148h13.3M24.2 149.7h13.3"/>
<path d="M24.2 154.9h13.3M46 148h8.5M46 158.2h8.5M46 149.7h8.5M46 154.9h8.5M47.7 144.7h6.8M51.1 158.2v6.9M52.8 154.8v12M86.8 148h13.7M86.8 158.2h13.7M86.8 149.7h13.7M86.8 154.9h13.7"/>
<path d="M103.8 148h17.1M103.8 151.5h17.1M103.8 149.7h17.1M103.8 146.3h17.1M120.9 141.2h-1.7v23.9M137.9 158.2h1.7M182.1 158.2h34.1M182.1 156.5h52.8M183.8 148h12M183.8 151.5h51.1M183.8 141.2h51.1M183.8 154.9h51.1"/>
<path d="M183.8 143h51.1M183.8 153.2h51.1M204.3 148h30.6M229.8 146.3h5.1M231.5 158.2h3.4M231.5 160h3.4M234.9 149.7h-3.4v13.7M23.9 165.1h13.6M23.9 166.8h13.6M46 165.1h5.1M46 166.8h6.8M69.8 166.8v1.7"/>
<path d="M71.5 178.7h15.4M83.4 178.7v1.7M95.3 178.7h15.4M119.2 163.4h5.1M119.2 161.7h20.4M122.6 178.7h-6.9v6.8M127.7 178.7h13.6M134.5 163.4h5.1M139.6 163.4v3.4M216.2 170.2v3.4M243.4 163.4v3.4M243.4 165.1h1.7"/>
<path d="M245.1 163.4v1.7M71.5 182.1h15.4M83.4 180.4h3.5M83.4 183.8h3.5M83.4 182.1v1.7M95.3 180.4h15.4M95.3 183.8h15.4M95.3 182.1h15.4M115.7 180.4h6.9M115.7 183.8h6.9M115.7 182.1h6.9M127.7 180.4h13.6"/>
<path d="M127.7 183.8h13.6M127.7 182.1h13.6"/>
</g>
<circle cx="236.6" cy="39.1" r=".32" fill="#f0f"/>
<circle cx="236.6" cy="39.1" r=".32" fill="none" stroke="#f0f" stroke-width=".17"/>
<circle cx="243.3" cy="39.1" r=".32" fill="#f0f"/>
<circle cx="243.3" cy="39.1" r=".32" fill="none" stroke="#f0f" stroke-width=".17"/>
<circle cx="248.5" cy="39.1" r=".32" fill="#f0f"/>
<circle cx="248.5" cy="39.1" r=".32" fill="none" stroke="#f0f" stroke-width=".17"/>
<circle cx="229.8" cy="39.1" r=".32" fill="#f0f"/>
<circle cx="229.8" cy="39.1" r=".32" fill="none" stroke="#f0f" stroke-width=".17"/>
<circle cx="229.8" cy="51" r=".32" fill="#f0f"/>
<circle cx="229.8" cy="51" r=".32" fill="none" stroke="#f0f" stroke-width=".17"/>
<circle cx="199.1" cy="39.1" r=".32" fill="#f0f"/>
<circle cx="199.1" cy="39.1" r=".32" fill="none" stroke="#f0f" stroke-width=".17"/>
<circle cx="185.5" cy="39.1" r=".32" fill="#f0f"/>
<circle cx="185.5" cy="39.1" r=".32" fill="none" stroke="#f0f" stroke-width=".17"/>
<circle cx="194" cy="39.1" r=".32" fill="#f0f"/>
<circle cx="194" cy="39.1" r=".32" fill="none" stroke="#f0f" stroke-width=".17"/>
<circle cx="199.1" cy="44.2" r=".32" fill="#f0f"/>
<circle cx="199.1" cy="44.2" r=".32" fill="none" stroke="#f0f" stroke-width=".17"/>
<circle cx="66.4" cy="25.5" r=".32" fill="#f0f"/>
<circle cx="66.4" cy="25.5" r=".32" fill="none" stroke="#f0f" stroke-width=".17"/>
<circle cx="78.3" cy="25.5" r=".32" fill="#f0f"/>
<circle cx="78.3" cy="25.5" r=".32" fill="none" stroke="#f0f" stroke-width=".17"/>
<circle cx="86.8" cy="25.5" r=".32" fill="#f0f"/>
<circle cx="86.8" cy="25.5" r=".32" fill="none" stroke="#f0f" stroke-width=".17"/>
<circle cx="139.5" cy="158.2" r=".32" fill="#f0f"/>
<circle cx="139.5" cy="158.2" r=".32" fill="none" stroke="#f0f" stroke-width=".17"/>
<circle cx="119.1" cy="161.6" r=".32" fill="#f0f"/>
<circle cx="119.1" cy="161.6" r=".32" fill="none" stroke="#f0f" stroke-width=".17"/>
<circle cx="119.1" cy="163.3" r=".32" fill="#f0f"/>
<circle cx="119.1" cy="163.3" r=".32" fill="none" stroke="#f0f" stroke-width=".17"/>
<circle cx="69.8" cy="120.8" r=".32" fill="#f0f"/>
<circle cx="69.8" cy="120.8" r=".32" fill="none" stroke="#f0f" stroke-width=".17"/>
<circle cx="115.7" cy="182" r=".32" fill="#f0f"/>
<circle cx="115.7" cy="182" r=".32" fill="none" stroke="#f0f" stroke-width=".17"/>
<circle cx="229.8" cy="124.2" r=".32" fill="#f0f"/>
<circle cx="229.8" cy="124.2" r=".32" fill="none" stroke="#f0f" stroke-width=".17"/>
<circle cx="226.3" cy="124.2" r=".32" fill="#f0f"/>
<circle cx="226.3" cy="124.2" r=".32" fill="none" stroke="#f0f" stroke-width=".17"/>
<circle cx="222.9" cy="148" r=".32" fill="#f0f"/>
<circle cx="222.9" cy="148" r=".32" fill="none" stroke="#f0f" stroke-width=".17"/>
<circle cx="219.6" cy="141.2" r=".32" fill="#f0f"/>
<circle cx="219.6" cy="141.2" r=".32" fill="none" stroke="#f0f" stroke-width=".17"/>
<circle cx="221.2" cy="142.9" r=".32" fill="#f0f"/>
<circle cx="221.2" cy="142.9" r=".32" fill="none" stroke="#f0f" stroke-width=".17"/>
<circle cx="224.6" cy="151.4" r=".32" fill="#f0f"/>
<circle cx="224.6" cy="151.4" r=".32" fill="none" stroke="#f0f" stroke-width=".17"/>
<circle cx="217.8" cy="156.5" r=".32" fill="#f0f"/>
<circle cx="217.8" cy="156.5" r=".32" fill="none" stroke="#f0f" stroke-width=".17"/>
<circle cx="231.5" cy="158.2" r=".32" fill="#f0f"/>
<circle cx="231.5" cy="158.2" r=".32" fill="none" stroke="#f0f" stroke-width=".17"/>
<circle cx="228.1" cy="124.2" r=".32" fill="#f0f"/>
<circle cx="228.1" cy="124.2" r=".32" fill="none" stroke="#f0f" stroke-width=".17"/>
<circle cx="221.2" cy="124.2" r=".32" fill="#f0f"/>
<circle cx="221.2" cy="124.2" r=".32" fill="none" stroke="#f0f" stroke-width=".17"/>
<circle cx="245.1" cy="132.7" r=".32" fill="#f0f"/>
<circle cx="245.1" cy="132.7" r=".32" fill="none" stroke="#f0f" stroke-width=".17"/>
<circle cx="236.6" cy="124.2" r=".32" fill="#f0f"/>
<circle cx="236.6" cy="124.2" r=".32" fill="none" stroke="#f0f" stroke-width=".17"/>
<circle cx="216.1" cy="124.2" r=".32" fill="#f0f"/>
<circle cx="216.1" cy="124.2" r=".32" fill="none" stroke="#f0f" stroke-width=".17"/>
<circle cx="217.8" cy="124.2" r=".32" fill="#f0f"/>
<circle cx="217.8" cy="124.2" r=".32" fill="none" stroke="#f0f" stroke-width=".17"/>
<circle cx="228.1" cy="154.8" r=".32" fill="#f0f"/>
<circle cx="228.1" cy="154.8" r=".32" fill="none" stroke="#f0f" stroke-width=".17"/>
<circle cx="226.3" cy="153.1" r=".32" fill="#f0f"/>
<circle cx="226.3" cy="153.1" r=".32" fill="none" stroke="#f0f" stroke-width=".17"/>
<circle cx="219.6" cy="124.2" r=".32" fill="#f0f"/>
<circle cx="219.6" cy="124.2" r=".32" fill="none" stroke="#f0f" stroke-width=".17"/>
<circle cx="222.9" cy="124.2" r=".32" fill="#f0f"/>
<circle cx="222.9" cy="124.2" r=".32" fill="none" stroke="#f0f" stroke-width=".17"/>
<circle cx="216.1" cy="158.2" r=".32" fill="#f0f"/>
<circle cx="216.1" cy="158.2" r=".32" fill="none" stroke="#f0f" stroke-width=".17"/>
<circle cx="224.6" cy="124.2" r=".32" fill="#f0f"/>
<circle cx="224.6" cy="124.2" r=".32" fill="none" stroke="#f0f" stroke-width=".17"/>
<circle cx="226.3" cy="124.2" r=".32" fill="#f0f"/>
<circle cx="226.3" cy="124.2" r=".32" fill="none" stroke="#f0f" stroke-width=".17"/>
<circle cx="115.7" cy="180.4" r=".32" fill="#f0f"/>
<circle cx="115.7" cy="180.4" r=".32" fill="none" stroke="#f0f" stroke-width=".17"/>
<circle cx="51.1" cy="71.4" r=".32" fill="#f0f"/>
<circle cx="51.1" cy="71.4" r=".32" fill="none" stroke="#f0f" stroke-width=".17"/>
<circle cx="222.9" cy="44.2" r=".32" fill="#f0f"/>
<circle cx="222.9" cy="44.2" r=".32" fill="none" stroke="#f0f" stroke-width=".17"/>
<circle cx="78.3" cy="35.7" r=".32" fill="#f0f"/>
<circle cx="78.3" cy="35.7" r=".32" fill="none" stroke="#f0f" stroke-width=".17"/>
<circle cx="236.6" cy="51" r=".32" fill="#f0f"/>
<circle cx="236.6" cy="51" r=".32" fill="none" stroke="#f0f" stroke-width=".17"/>
<circle cx="243.3" cy="165" r=".32" fill="#f0f"/>
<circle cx="243.3" cy="165" r=".32" fill="none" stroke="#f0f" stroke-width=".17"/>
<circle cx="115.7" cy="183.7" r=".32" fill="#f0f"/>
<circle cx="115.7" cy="183.7" r=".32" fill="none" stroke="#f0f" stroke-width=".17"/>
<circle cx="66.4" cy="71.4" r=".32" fill="#f0f"/>
<circle cx="66.4" cy="71.4" r=".32" fill="none" stroke="#f0f" stroke-width=".17"/>
<circle cx="231.5" cy="160" r=".32" fill="#f0f"/>
<circle cx="231.5" cy="160" r=".32" fill="none" stroke="#f0f" stroke-width=".17"/>
<circle cx="194" cy="51" r=".32" fill="#f0f"/>
<circle cx="194" cy="51" r=".32" fill="none" stroke="#f0f" stroke-width=".17"/>
<circle cx="63" cy="71.4" r=".32" fill="#f0f"/>
<circle cx="63" cy="71.4" r=".32" fill="none" stroke="#f0f" stroke-width=".17"/>
<circle cx="83.4" cy="182" r=".32" fill="#f0f"/>
<circle cx="83.4" cy="182" r=".32" fill="none" stroke="#f0f" stroke-width=".17"/>
<circle cx="83.4" cy="178.7" r=".32" fill="#f0f"/>
<circle cx="83.4" cy="178.7" r=".32" fill="none" stroke="#f0f" stroke-width=".17"/>
<circle cx="51.1" cy="158.2" r=".32" fill="#f0f"/>
<circle cx="51.1" cy="158.2" r=".32" fill="none" stroke="#f0f" stroke-width=".17"/>
<circle cx="52.8" cy="154.8" r=".32" fill="#f0f"/>
<circle cx="52.8" cy="154.8" r=".32" fill="none" stroke="#f0f" stroke-width=".17"/>
<text font-size="5" fill="#000080" x="234.9" y="189.9">WANDBOARD.ORG</text>
<g font-size="4.1" fill="#ff8000">
<text x="5.1" y="7.2">DC JACK</text>
<text x="151.5" y="7.2">DC-DC</text>
<text x="5.1" y="58.2">Button</text>
<text x="5.1" y="107.6">UART</text>
<text x="149.8" y="107.6">Micro-SD</text>
</g>
<text font-size="3.6" fill="#000080" x="46" y="20.3">DCIN1</text>
<text font-size="3.6" fill="#ff8000" x="233.2" y="195.5">DC-DC&amp; M-SD &amp; RJ45 &amp;RTC</text>
<text font-size="2.7" x="250.2" y="199.9">WAND</text>
<g font-size="1.9">
<text x="23.9" y="170.1">REV:C1; add R417,R418</text>
<text x="71.5" y="187.1">REV:C1; add R407,R409</text>
</g>
<g font-size="1.5">
<text x="85.1" y="21.8">+5V</text>
<text x="55.7" y="28.9">2</text>
<text x="55.7" y="27.2">3</text>
<text x="55.7" y="25.5">1</text>
<text x="66.4" y="27.7" transform="rotate(-90 66.4 27.7)">C</text>
<text x="183.8" y="35.4">+5V</text>
<text x="246.8" y="35.4">+3.3V</text>
<text x="66.4" y="37" transform="rotate(-90 66.4 37)">A</text>
<text x="203.9" y="39.1">5</text>
<text x="203.9" y="40.8">4</text>
<text x="217.3" y="40.8">1</text>
<text x="217.3" y="39.1">8</text>
<text x="248.5" y="39.7" transform="rotate(-90 248.5 39.7)">A</text>
<text x="203.9" y="42.5">2</text>
<text x="203.9" y="44.2">3</text>
<text x="217.3" y="42.5">6</text>
<text x="217.3" y="44.2">7</text>
<text x="248.5" y="52.4" transform="rotate(-90 248.5 52.4)">C</text>
<text x="68.1" y="117.1">+3.3V</text>
<text x="214.5" y="120.5">+3.3V</text>
<text x="57.6" y="131">1</text>
<text x="69.8" y="128.1" transform="rotate(-90 69.8 128.1)">16</text>
<text x="82.9" y="131">2</text>
<text x="57.6" y="136.1">3</text>
<text x="82.9" y="136.1">6</text>
<text x="133.9" y="137.8">11</text>
<text x="57.6" y="139.5">4</text>
<text x="123.9" y="141.2">5</text>
<text x="123.9" y="142.9">9</text>
<text x="234.6" y="142.9">2</text>
<text x="234.6" y="141.2">1</text>
<text x="56.7" y="149.7">12</text>
<text x="56.7" y="148">11</text>
<text x="57.6" y="144.6">5</text>
<text x="82.9" y="149.7">13</text>
<text x="82.9" y="148">14</text>
<text x="123.9" y="144.6">4</text>
<text x="123.9" y="146.3">8</text>
<text x="123.9" y="148">3</text>
<text x="123.9" y="149.7">7</text>
<text x="234.6" y="146.3">4</text>
<text x="234.6" y="149.7">6</text>
<text x="234.6" y="148">5</text>
<text x="56.7" y="154.8">10</text>
<text x="82.9" y="154.8">7</text>
<text x="123.9" y="151.4">2</text>
<text x="123.9" y="153.1">6</text>
<text x="123.9" y="154.8">1</text>
<text x="234.6" y="153.1">8</text>
<text x="234.6" y="151.4">7</text>
<text x="234.6" y="154.8">3</text>
<text x="57.6" y="158.2">9</text>
<text x="82.9" y="158.2">8</text>
<text x="133.9" y="158.2">10</text>
<text x="233.7" y="158.2">10</text>
<text x="233.7" y="159.9">11</text>
<text x="234.6" y="156.5">9</text>
<text x="69.8" y="164.7" transform="rotate(-90 69.8 164.7)">15</text>
<text x="243.3" y="164.7" transform="rotate(-90 243.3 164.7)">12</text>
<text x="245.1" y="164.7" transform="rotate(-90 245.1 164.7)">13</text>
<text x="115.7" y="168.1">COM3_GND</text>
<text x="226.4" y="191.6">Title</text>
<text x="226.4" y="196.8">Size</text>
<text x="233.2" y="196.8">Document Number</text>
<text x="282.5" y="196.8">Rev</text>
<text x="226.4" y="198.5">Custom</text>
<text x="226.4" y="201.8">Date:</text>
<text x="233.2" y="201.8">Wednesday, April 23, 2014</text>
<text x="260.4" y="201.8">Sheet</text>
<text x="268.9" y="201.8">3</text>
<text x="274" y="201.8">of</text>
<text x="279.1" y="201.8">6</text>
</g>
<g font-size="1.5" fill="#004080">
<text x="52.8" y="29.6">2</text>
<text x="52.8" y="27.9">3</text>
<text x="52.8" y="26.2">1</text>
<text x="206.8" y="39.8">IN</text>
<text x="206.8" y="41.6">EN</text>
<text x="212.1" y="39.8">OUT</text>
<text x="212.5" y="41.6">ADJ</text>
<text x="206.8" y="43.3">GND</text>
<text x="206.8" y="45">GND</text>
<text x="211.9" y="43.3">GND</text>
<text x="211.9" y="45">GND</text>
<text x="60.4" y="131.7">C1+</text>
<text x="78.9" y="131.7">V+</text>
<text x="60.4" y="136.9">C1-</text>
<text x="70.5" y="133.4" transform="rotate(-90 70.5 133.4)">VCC</text>
<text x="79.3" y="136.9">V-</text>
<text x="60.4" y="140.3">C2+</text>
<text x="237.4" y="143.7">CD/DATA3</text>
<text x="237.4" y="141.9">DATA2</text>
<text x="60.4" y="145.4">C2-</text>
<text x="60.4" y="148.8">T1in</text>
<text x="77" y="148.8">T1out</text>
<text x="237.4" y="147.1">VDD</text>
<text x="237.4" y="148.8">CLK</text>
<text x="60.4" y="155.6">T2in</text>
<text x="60.4" y="150.5">R1out</text>
<text x="77" y="155.6">T2out</text>
<text x="77.8" y="150.5">R1in</text>
<text x="237.4" y="150.5">VSS</text>
<text x="237.4" y="153.9">DATA1</text>
<text x="237.4" y="152.2">DATA0</text>
<text x="237.4" y="155.6">CMD</text>
<text x="60.4" y="159">R2out</text>
<text x="70.5" y="160.8" transform="rotate(-90 70.5 160.8)">GND</text>
<text x="77.8" y="159">R2in</text>
<text x="237.4" y="157.3">CD</text>
<text x="237.4" y="159">GND</text>
<text x="237.4" y="160.7">GND</text>
<text x="244.1" y="160.8" transform="rotate(-90 244.1 160.8)">GND</text>
<text x="245.8" y="160.8" transform="rotate(-90 245.8 160.8)">GND</text>
</g>
<g font-size="1.5" fill="#000080">
<text x="73.2" y="28.6">C152</text>
<text x="80.3" y="25.5" transform="rotate(90 80.3 25.5)">22U/16V/X5R-C6</text>
<text x="81.7" y="28.6">C153</text>
<text x="88.8" y="25.5" transform="rotate(90 88.8 25.5)">0.1U/16V/X7R-C2</text>
<text x="46" y="32">MWDS-216B-BK</text>
<text x="68.1" y="33.7">DL4733A</text>
<text x="69" y="30.3">D44</text>
<text x="205.9" y="37.1">U2</text>
<text x="231.7" y="40.9" transform="rotate(90 231.7 40.9)">10K-1%-R2</text>
<text x="238.5" y="40.9" transform="rotate(90 238.5 40.9)">0.1U/16V/X7R-C2</text>
<text x="245.4" y="40.9" transform="rotate(90 245.4 40.9)">10U/10V/X5R-C5</text>
<text x="180.4" y="43.9">C163</text>
<text x="187.5" y="42.5" transform="rotate(90 187.5 42.5)">10U/10V/X5R-C5</text>
<text x="188.9" y="43.9">C164</text>
<text x="196" y="42.5" transform="rotate(90 196 42.5)">0.1U/16V/X7R-C2</text>
<text x="204.3" y="47.3">AME8816BEHAADJZ</text>
<text x="224.7" y="43.9">R91</text>
<text x="233.2" y="43.9">C165</text>
<text x="240" y="43.9">C166</text>
<text x="251.9" y="43.9">LED1</text>
<text x="251.9" y="45.6">LED0603-G</text>
<text x="231.7" y="52.7" transform="rotate(90 231.7 52.7)">6.04K-1%-R2</text>
<text x="224.7" y="55.8">R96</text>
<text x="251.9" y="59.3">R97</text>
<text x="251.9" y="61">330-R2</text>
<text x="52.8" y="76.3">DTS-61N-V</text>
<text x="69.8" y="74.5">C162</text>
<text x="69.8" y="76.3">1U/10V/X5R-C2-X</text>
<text x="51.1" y="123.9">C331</text>
<text x="51.1" y="125.6">0.1U/16V/X7R-C2</text>
<text x="73.2" y="125.6">0.1U/16V/X7R-C2</text>
<text x="80" y="123.9">C332</text>
<text x="238.5" y="125.9" transform="rotate(90 238.5 125.9)">10U/10V/X5R-C5</text>
<text x="247.1" y="125.9" transform="rotate(90 247.1 125.9)">0.1U/16V/X7R-C2</text>
<text x="61.3" y="129">U28</text>
<text x="217.6" y="129.7" transform="rotate(-90 217.6 129.7)">10K-R2</text>
<text x="219.3" y="129.7" transform="rotate(-90 219.3 129.7)">10K-R2</text>
<text x="221" y="129.7" transform="rotate(-90 221 129.7)">10K-R2</text>
<text x="222.7" y="129.7" transform="rotate(-90 222.7 129.7)">10K-R2</text>
<text x="224.4" y="129.7" transform="rotate(-90 224.4 129.7)">10K-R2</text>
<text x="226.1" y="129.7" transform="rotate(-90 226.1 129.7)">10K-R2</text>
<text x="227.8" y="129.7" transform="rotate(-90 227.8 129.7)">10K-R2</text>
<text x="229.5" y="129.7" transform="rotate(-90 229.5 129.7)">10K-R2</text>
<text x="231.5" y="127.3">C170</text>
<text x="240" y="127.3">C171</text>
<text x="32.4" y="135.8">0.1U/16V/X7R-C2</text>
<text x="40.9" y="134.1">C333</text>
<text x="88.5" y="134.1">C334</text>
<text x="217.6" y="137.5" transform="rotate(-90 217.6 137.5)">R98</text>
<text x="219.3" y="137.5" transform="rotate(-90 219.3 137.5)">R99</text>
<text x="32.4" y="140.9">0.1U/16V/X7R-C2</text>
<text x="40.9" y="139.2">C335</text>
<text x="86.8" y="139.2">0.1U/16V/X7R-C2</text>
<text x="221" y="138.2" transform="rotate(-90 221 138.2)">R100</text>
<text x="222.7" y="138.2" transform="rotate(-90 222.7 138.2)">R101</text>
<text x="224.4" y="138.2" transform="rotate(-90 224.4 138.2)">R102</text>
<text x="226.1" y="138.2" transform="rotate(-90 226.1 138.2)">R103</text>
<text x="227.8" y="138.2" transform="rotate(-90 227.8 138.2)">R104</text>
<text x="229.5" y="138.2" transform="rotate(-90 229.5 138.2)">R105</text>
<text x="35.8" y="149.4">R389</text>
<text x="35.8" y="147.7">R388</text>
<text x="44.3" y="149.4">0-R2</text>
<text x="44.3" y="147.7">0-R2</text>
<text x="194.1" y="147.7">R112</text>
<text x="202.6" y="147.7">33-R2 SD1_CLKO</text>
<text x="35.8" y="154.6">R390</text>
<text x="44.3" y="154.6">0-R2-X</text>
<text x="35.8" y="157.9">R391</text>
<text x="44.3" y="157.9">0-R2-X</text>
<text x="124.2" y="161.4">DSUB-9M-4.5</text>
<text x="35.8" y="164.8">R417</text>
<text x="35.8" y="166.5">R418</text>
<text x="44.3" y="164.8">0-R2</text>
<text x="44.3" y="166.5">0-R2</text>
<text x="71.5" y="163.1">ADM3202ARUZ</text>
<text x="120.9" y="163.1">B3</text>
<text x="132.8" y="163.1">31/3A-L3</text>
<text x="217.6" y="165.1" transform="rotate(-90 217.6 165.1)">10K-R2-X</text>
<text x="248.5" y="163.1">uSDCARD-H1.85</text>
<text x="217.6" y="172.2" transform="rotate(-90 217.6 172.2)">R114</text>
<text x="85.1" y="178.4">R406</text>
<text x="93.6" y="178.4">0-R2-XRS232_nCTS1</text>
<text x="117.5" y="178.4">100P-C3</text>
<text x="126" y="178.4">C336</text>
<text x="85.1" y="180.1">R407</text>
<text x="85.1" y="181.8">R408</text>
<text x="85.1" y="183.5">R409</text>
<text x="93.6" y="180.1">0-R2</text>
<text x="93.6" y="181.8">0-R2-XRS232_nRTS1</text>
<text x="93.6" y="183.5">0-R2</text>
<text x="117.5" y="181.8">100P-C3</text>
<text x="117.5" y="180.1">100P-C3</text>
<text x="117.5" y="183.5">100P-C3</text>
<text x="126" y="181.8">C338</text>
<text x="126" y="180.1">C337</text>
<text x="126" y="183.5">C339</text>
</g>
<g font-size="1.5" fill="#00f">
<text x="76.6" y="30.3">1206</text>
<text x="85.1" y="30.3">0402</text>
<text x="183.8" y="45.6">0805</text>
<text x="192.3" y="45.6">0402</text>
<text x="234.9" y="45.6">0402</text>
<text x="241.7" y="45.6">0805</text>
<text x="250.6" y="43.7" transform="rotate(90 250.6 43.7)">GRN</text>
<text x="64.7" y="76.3">0402</text>
<text x="46" y="125.6">0402</text>
<text x="90.2" y="124.7" transform="rotate(180 90.2 124.7)">0402</text>
<text x="234.9" y="129">0805</text>
<text x="243.4" y="129">0402</text>
<text x="46" y="134.1">0402</text>
<text x="91.7" y="137.8" transform="rotate(-90 91.7 137.8)">0402</text>
<text x="46" y="142.6">0402</text>
<text x="126.7" y="163.2">BEAD</text>
<text x="126.7" y="164.8">0603</text>
<text x="124.5" y="177" transform="rotate(90 124.5 177)">06030603</text>
<text x="124.5" y="178.7" transform="rotate(90 124.5 178.7)">06030603</text>
<text x="284.2" y="198.5">C1</text>
</g>
<g font-size="1.5" fill="#f00">
<text x="223" y="40.5">ADJ</text>
<text x="248.9" y="49.4" transform="rotate(90 248.9 49.4)">D5_RES</text>
<text x="68.1" y="71.2">nRESET_BTN</text>
<text x="83.8" y="72.2">nRESET_BTN</text>
<text x="94.7" y="72.2">2</text>
<text x="47.7" y="130.7">232_C3+</text>
<text x="47.7" y="135.8">232_C3-</text>
<text x="47.7" y="139.2">232_C4+</text>
<text x="166.8" y="143.5">2</text>
<text x="166.8" y="141.8">2</text>
<text x="170.2" y="143.5">SD1_DATA3</text>
<text x="170.2" y="141.8">SD1_DATA2</text>
<text x="185.5" y="140.9">SD1_DATA2</text>
<text x="185.5" y="142.6">SD1_DATA3</text>
<text x="8.9" y="148.6">2</text>
<text x="11.9" y="148.6">UART1_TXD</text>
<text x="25.6" y="149.4">UART1_RXD</text>
<text x="25.6" y="147.7">UART1_TXD</text>
<text x="47.7" y="144.4">232_C4-</text>
<text x="88.5" y="147.7">RS232_TX1</text>
<text x="88.5" y="149.4">RS232_RX1</text>
<text x="107.2" y="147.7">RS232_TX1</text>
<text x="107.2" y="146">RS232_nCTS1</text>
<text x="107.2" y="149.4">RS232_nRTS1</text>
<text x="166.8" y="148.6">2</text>
<text x="170.2" y="148.6">SD1_CLK</text>
<text x="185.5" y="147.7">SD1_CLK</text>
<text x="8.9" y="150.3">2</text>
<text x="8.9" y="155.4">2</text>
<text x="11.9" y="150.3">UART1_RXD</text>
<text x="11.9" y="155.4">UART1_RTS</text>
<text x="25.6" y="154.6">UART1_RTS</text>
<text x="88.7" y="154.6">RS232_RTS1</text>
<text x="107.2" y="151.1">RS232_RX1</text>
<text x="166.8" y="152">2</text>
<text x="166.8" y="153.7">2</text>
<text x="166.8" y="155.4">2</text>
<text x="170.2" y="152">SD1_DATA0</text>
<text x="170.2" y="153.7">SD1_DATA1</text>
<text x="170.2" y="155.4">SD1_CMD</text>
<text x="185.5" y="151.1">SD1_DATA0</text>
<text x="185.5" y="154.6">SD1_CMD</text>
<text x="185.5" y="152.9">SD1_DATA1</text>
<text x="8.5" y="158.8">2</text>
<text x="11.6" y="158.8">UART1_CTS</text>
<text x="25.6" y="157.9">UART1_CTS</text>
<text x="88.7" y="157.9">RS232_CTS1</text>
<text x="166.8" y="159">2</text>
<text x="166.8" y="157.3">2</text>
<text x="170.7" y="159">SD1_WP</text>
<text x="170.7" y="157.3">SD1_CD</text>
<text x="185.5" y="156.3">SD1_CD</text>
<text x="185.5" y="157.9">SD1_WP</text>
<text x="131.1" y="178.4">RS232_TX1</text>
<text x="131.1" y="183.5">RS232_CTS1</text>
<text x="131.1" y="181.8">RS232_RTS1</text>
<text x="131.1" y="180.1">RS232_RX1</text>
</g>
<g font-size="1.5" fill="#ff8000">
<text x="54.5" y="69.5">RESET1</text>
<text x="126" y="135.9">COM1</text>
<text x="236.6" y="139.2">MSD1</text>
</g>
<g font-size="1.5" fill="#000040">
<text x="25.6" y="164.8">UART1_RTS</text>
<text x="25.6" y="166.5">UART1_CTS</text>
<text x="73.4" y="178.4">RS232_RTS1</text>
<text x="73.4" y="181.8">RS232_CTS1</text>
<text x="98.7" y="180.1">RS232_nRTS1</text>
<text x="98.7" y="183.3">RS232_nCTS1</text>
</g>
<g font-size="1.2">
<text x="30.3" y="1.3">5</text>
<text x="87.5" y="1.3">4</text>
<text x="144.6" y="1.3">3</text>
<text x="201.8" y="1.3">2</text>
<text x="259" y="1.3">1</text>
<text x=".5" y="27.9">D</text>
<text x="288.1" y="27.9">D</text>
<text x=".5" y="78.1">C</text>
<text x="288.1" y="78.1">C</text>
<text x=".5" y="128.3">B</text>
<text x="288.1" y="128.3">B</text>
<text x=".5" y="178.5">A</text>
<text x="288.1" y="178.5">A</text>
<text x="30.3" y="203.8">5</text>
<text x="87.5" y="203.8">4</text>
<text x="144.6" y="203.8">3</text>
<text x="201.8" y="203.8">2</text>
<text x="259" y="203.8">1</text>
</g>
<g font-size="1.2" fill="#00f">
<text x="230.5" y="43.7" transform="rotate(90 230.5 43.7)">0402</text>
<text x="230.5" y="55.6" transform="rotate(90 230.5 55.6)">0402</text>
<text x="249.2" y="59.1" transform="rotate(90 249.2 59.1)">0402</text>
<text x="216.8" y="130.5" transform="rotate(90 216.8 130.5)">0402</text>
<text x="218.6" y="130.5" transform="rotate(90 218.6 130.5)">0402</text>
<text x="220.3" y="130.5" transform="rotate(90 220.3 130.5)">0402</text>
<text x="222" y="130.5" transform="rotate(90 222 130.5)">0402</text>
<text x="223.6" y="130.5" transform="rotate(90 223.6 130.5)">0402</text>
<text x="225.3" y="130.5" transform="rotate(90 225.3 130.5)">0402</text>
<text x="227.1" y="130.5" transform="rotate(90 227.1 130.5)">0402</text>
<text x="228.8" y="130.5" transform="rotate(90 228.8 130.5)">0402</text>
<text x="40.4" y="149">0402</text>
<text x="40.4" y="147.3">0402</text>
<text x="198.6" y="147.3">0402</text>
<text x="40.4" y="154.1">0402</text>
<text x="40.4" y="157.5">0402</text>
<text x="40.4" y="164.3">0402</text>
<text x="40.4" y="166">0402</text>
<text x="216.8" y="164.5" transform="rotate(90 216.8 164.5)">0402</text>
<text x="89.7" y="179.7">0402</text>
<text x="89.7" y="178">0402</text>
<text x="89.7" y="181.4">0402</text>
<text x="89.7" y="183">0402</text>
</g>
</svg>
